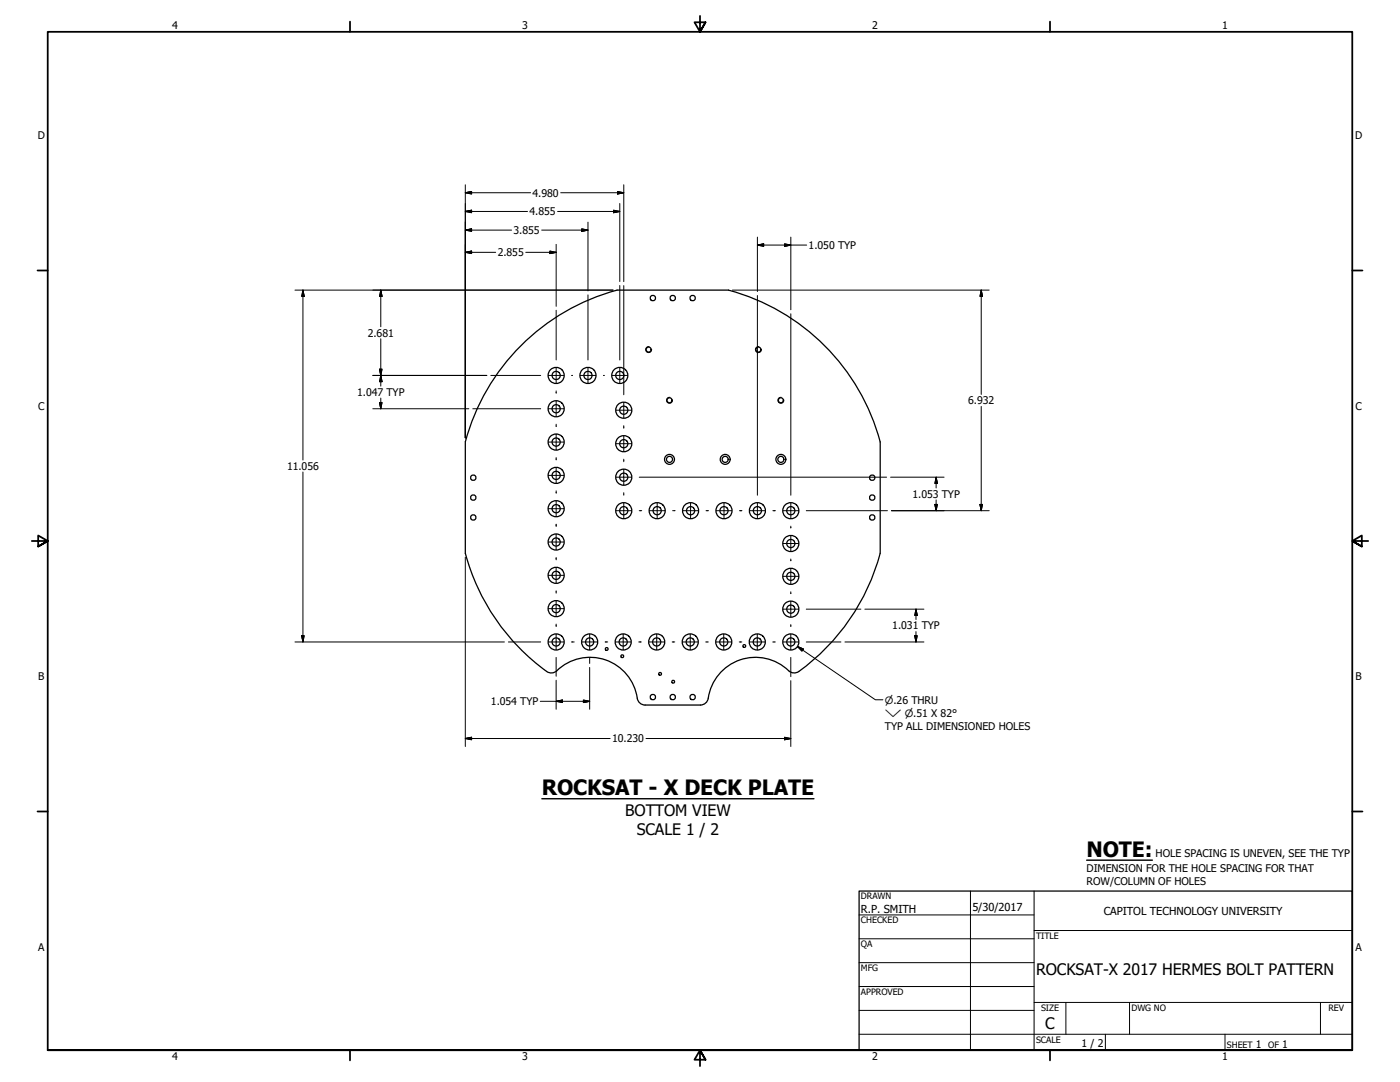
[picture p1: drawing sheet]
<svg xmlns="http://www.w3.org/2000/svg" width="559mm" height="432mm" viewBox="0 0 559 432" stroke-linecap="round" stroke-linejoin="round" font-family="sans-serif">
<!-- layer: Visible (ANSI) -->
<g fill="none" stroke="#000" stroke-width=".51">
<path d="M314.8 267.7a19.1 19.1 0 0 0-19.8-4.2 19.1 19.1 0 0 0-12.5 15.8l-1.1 1.5-1.9 .6h-22a3.6 3.6 0 0 1-3.4-4.2 19.1 19.1 0 0 0-32.3-9.1l-1.8 .5-1.8-.6M314.8 267.7l1.1 .7 1.2 .2a5.6 5.6 0 0 0 3.7-2.1 85.7 85.7 0 0 0 30.5-45.7v-44.4a85.7 85.7 0 0 0-60.6-60.6h-44.4a85.7 85.7 0 0 0-60.6 60.5v44.5a85.7 85.7 0 0 0 32.5 47.2"/>
<circle cx="260.6" cy="118.9" r="1.08"/>
<circle cx="268.5" cy="118.9" r="1.08"/>
<circle cx="276.5" cy="118.9" r="1.08"/>
<circle cx="258.9" cy="139.5" r=".99"/>
<circle cx="302.7" cy="139.5" r=".99"/>
<circle cx="222" cy="149.8" r="3.2"/>
<circle cx="222" cy="149.8" r="1.63"/>
<circle cx="234.7" cy="149.8" r="3.2"/>
<circle cx="234.7" cy="149.8" r="1.63"/>
<circle cx="247.4" cy="149.8" r="3.2"/>
<circle cx="247.4" cy="149.8" r="1.63"/>
<circle cx="267.2" cy="159.7" r=".99"/>
<circle cx="311.7" cy="159.7" r=".99"/>
<circle cx="222" cy="163.1" r="3.2"/>
<circle cx="222" cy="176.4" r="3.2"/>
<circle cx="222" cy="176.4" r="1.63"/>
<circle cx="222" cy="163.1" r="1.63"/>
<circle cx="249" cy="163.7" r="3.2"/>
<circle cx="249" cy="177.1" r="3.2"/>
<circle cx="249" cy="163.7" r="1.63"/>
<circle cx="249" cy="177.1" r="1.63"/>
<circle cx="188.9" cy="190.6" r="1.08"/>
<circle cx="188.9" cy="198.6" r="1.08"/>
<circle cx="222" cy="189.7" r="3.2"/>
<circle cx="222" cy="189.7" r="1.63"/>
<circle cx="249" cy="190.4" r="3.2"/>
<circle cx="249" cy="190.4" r="1.63"/>
<circle cx="267.2" cy="183.3" r="1.98"/>
<circle cx="267.2" cy="183.3" r="1.21"/>
<circle cx="289.5" cy="183.3" r="1.98"/>
<circle cx="289.5" cy="183.3" r="1.21"/>
<circle cx="311.7" cy="183.3" r="1.98"/>
<circle cx="311.7" cy="183.3" r="1.21"/>
<circle cx="348.1" cy="190.6" r="1.08"/>
<circle cx="348.1" cy="198.6" r="1.08"/>
<circle cx="188.9" cy="206.5" r="1.08"/>
<circle cx="222" cy="216.3" r="3.2"/>
<circle cx="222" cy="203" r="3.2"/>
<circle cx="222" cy="216.3" r="1.63"/>
<circle cx="222" cy="203" r="1.63"/>
<circle cx="249" cy="203.8" r="3.2"/>
<circle cx="249" cy="203.8" r="1.63"/>
<circle cx="262.3" cy="203.8" r="3.2"/>
<circle cx="262.3" cy="203.8" r="1.63"/>
<circle cx="275.6" cy="203.8" r="3.2"/>
<circle cx="275.6" cy="203.8" r="1.63"/>
<circle cx="289" cy="203.8" r="3.2"/>
<circle cx="289" cy="203.8" r="1.63"/>
<circle cx="302.3" cy="203.8" r="3.2"/>
<circle cx="302.3" cy="203.8" r="1.63"/>
<circle cx="315.6" cy="203.8" r="3.2"/>
<circle cx="315.6" cy="216.9" r="3.2"/>
<circle cx="315.6" cy="203.8" r="1.63"/>
<circle cx="315.6" cy="216.9" r="1.63"/>
<circle cx="348.1" cy="206.5" r="1.08"/>
<circle cx="222" cy="229.6" r="3.2"/>
<circle cx="222" cy="229.6" r="1.63"/>
<circle cx="315.6" cy="230" r="3.2"/>
<circle cx="315.6" cy="230" r="1.63"/>
<circle cx="222" cy="256.2" r="3.2"/>
<circle cx="222" cy="242.9" r="3.2"/>
<circle cx="222" cy="242.9" r="1.63"/>
<circle cx="222" cy="256.2" r="1.63"/>
<circle cx="235.4" cy="256.2" r="3.2"/>
<circle cx="235.4" cy="256.2" r="1.63"/>
<circle cx="242.2" cy="259" r=".56"/>
<circle cx="248.7" cy="256.2" r="3.2"/>
<circle cx="248.7" cy="256.2" r="1.63"/>
<circle cx="262.1" cy="256.2" r="3.2"/>
<circle cx="262.1" cy="256.2" r="1.63"/>
<circle cx="275.5" cy="256.2" r="3.2"/>
<circle cx="275.5" cy="256.2" r="1.63"/>
<circle cx="288.9" cy="256.2" r="3.2"/>
<circle cx="288.9" cy="256.2" r="1.63"/>
<circle cx="297.1" cy="257.8" r=".56"/>
<circle cx="302.3" cy="256.2" r="3.2"/>
<circle cx="302.3" cy="256.2" r="1.63"/>
<circle cx="315.6" cy="256.2" r="3.2"/>
<circle cx="315.6" cy="243.1" r="3.2"/>
<circle cx="315.6" cy="256.2" r="1.63"/>
<circle cx="315.6" cy="243.1" r="1.63"/>
<circle cx="248.4" cy="261.9" r=".56"/>
<circle cx="260.6" cy="278.2" r="1.08"/>
<circle cx="263.5" cy="268.9" r=".56"/>
<circle cx="268.5" cy="278.2" r="1.08"/>
<circle cx="268.7" cy="272.1" r=".56"/>
<circle cx="276.5" cy="278.2" r="1.08"/>
</g>
<!-- layer: Hidden Narrow (ANSI) -->
<path d="M259.1 138.3a1.19 1.19 0 0 0-1.4 1.2 1.19 1.19 0 0 0 1.2 1.2 1.19 1.19 0 0 0 1.2-1.4M302.9 138.3a1.19 1.19 0 0 0-1.4 1.2 1.19 1.19 0 0 0 1.3 1.2 1.19 1.19 0 0 0 1.1-1.4M267.4 158.6a1.2 1.2 0 0 0-1.4 1.1 1.2 1.2 0 0 0 1.3 1.2 1.2 1.2 0 0 0 1.1-1.3M311.9 158.6a1.2 1.2 0 0 0-1.4 1.1 1.2 1.2 0 0 0 1.2 1.2 1.2 1.2 0 0 0 1.1-1.3" fill="none" stroke="#000" stroke-width=".4"/>
<!-- layer: Symbol (ANSI) -->
<path d="M216.3 318.8h108.6M433.7 343.3h26.3" fill="none" stroke="#000" stroke-width=".55"/>
<!-- layer: Border (ANSI) -->
<g fill="none" stroke="#000" stroke-width=".71">
<path d="M139.7 8.6v4.1M279.4 6.3v6.4l-2.2-3.8h4.4l-2.2 3.8 2.2-3.8M419.1 8.6v4.1M15 107.9h4M539.8 107.9h4M12.7 215.9h6.3l-3.8-2.2v4.4l3.8-2.2-3.8 2.2M546.1 215.9h-6.3l3.8-2.2v4.4l-3.8-2.2 3.8 2.2M15 323.8h4M539.8 323.8h4M19 419.1v-406.4h520.8v406.4h-520.8h520.8M139.7 419.1v4.1M419.1 419.1v4.1"/>
<path d="M281.6 422.9l-2.2-3.8 2.2 3.8h-4.4l2.2-3.8v6.3"/>
</g>
<!-- layer: Title (ANSI) -->
<g fill="none" stroke="#000" stroke-width=".4">
<path d="M387.3 355.6v63.5M412.7 355.6v63.5M342.9 365.1h69.8M342.9 374.6h69.8M412.7 371.3h127.1M342.9 384.2h69.8M342.9 393.7h69.8M342.9 412.7h196.9M342.9 403.2h69.8M412.7 400h127.1M425.4 400v12.7M441.2 412.7v6.4"/>
<path d="M450.8 400v12.7M488.9 412.7v6.4M527 400v12.7"/>
</g>
<path d="M342.9 355.6h196.9v63.5h-196.9z" fill="none" stroke="#000" stroke-width=".51"/>
<!-- layer: Center Mark (ANSI) -->
<g fill="none" stroke="#000" stroke-width=".4">
<path d="M234.7 117.7v26M247.4 113.9v29.8M249 114v43.5M302.3 117.9v79.7M222 123.8v19.9M315.6 125.2v72.4M195.9 149.8h19.9M218.8 149.8h6.4M222 146.7v6.3M222 156v1M222 160v6.3M228.2 149.8h.3"/>
<path d="M231.5 149.8h6.4M234.7 146.7v6.3M240.9 149.8h.3M244.2 149.8h6.4M247.4 146.7v6.3M188.7 163.1h27.1M218.8 163.1h6.4M218.8 176.4h6.4M222 169.3v.9M222 173.2v6.4M245.8 177.1h6.3M245.8 163.7h6.3"/>
<path d="M249 160.5v6.4M249 169.9v1M249 173.9v6.3M218.8 189.7h6.4M222 182.6v.9M222 186.5v6.4M222 195.9v.9M222 199.8v6.4M249 187.3v3.1h-3.2M249 183.2v1.1M249 196.6v1M252.1 190.4h-3.1v3.2"/>
<path d="M255.1 190.4h98.8M218.8 216.3h6.4M218.8 203h6.4M222 213.1v6.4M222 209.2v.9M249 200.6v3.2h-3.2M252.1 203.8h-3.1v3.2M255.1 203.8h1M259.1 203.8h6.4M262.3 200.6v6.4M268.5 203.8h1M272.5 203.8h6.3"/>
<path d="M275.6 200.6v6.4M281.8 203.8h1M285.8 203.8h6.4M289 200.6v6.4M295.1 203.8h1M299.1 203.8h6.4M302.3 200.6v6.4M308.5 203.8h1M312.5 216.9h6.3M312.5 203.8h6.3M315.6 213.7v6.4M315.6 200.6v6.4"/>
<path d="M315.6 210v.7M321.8 203.8h32.4M218.8 229.6h6.4M222 222.5v.9M222 226.4v6.4M222 235.8v.9M222 239.7v6.4M312.5 230h6.3M315.6 239.9v3.2h-3.1M315.6 223.1v.7M315.6 226.8v6.4M315.6 236.2v.7"/>
<path d="M202.9 256.2h12.9M218.8 242.9h6.4M218.8 256.2h6.4M222 249.1v.9M222 253v6.4M228.2 256.2h1M232.2 256.2h6.3M235.4 253v6.4M241.5 256.2h1.1M245.6 256.2h6.3M248.7 253v6.4M254.9 256.2h1.1"/>
<path d="M258.9 256.2h6.4M262.1 253v6.4M268.3 256.2h1M272.3 256.2h6.4M275.5 253v6.4M281.7 256.2h1M285.7 256.2h6.4M288.9 253v6.4M295.1 256.2h1M299.1 256.2h6.3M302.3 253v6.4M308.4 256.2h1.1"/>
<path d="M312.5 256.2h6.3M315.6 249.3v.7M315.6 253v6.4M318.8 243.1h-3.2v3.2M321.8 256.2h13.9M321.8 243.1h21.8M222 262.4v7.5M235.4 262.4v2.4M315.6 262.4v7.6"/>
</g>
<!-- layer: Dimension (ANSI) -->
<g fill="none" stroke="#000" stroke-width=".4">
<path d="M185.7 76.9l2.5-.5v1zM185.7 73.7v101.1M185.7 76.9h26.1M223.8 76.9h25.2M246.5 76.4l2.5 .5-2.5 .5zM249 73.7v38.7M185.7 91.8l2.5-.5v1zM185.7 84.4l2.5-.5v1zM185.7 91.8h18.5M185.7 84.4h24.9M216.2 91.8h18.5M222 97.5v24.7"/>
<path d="M222.6 84.4h24.8M232.2 91.3l2.5 .5-2.5 .5zM234.7 88.7v27.4M244.9 83.9l2.5 .5-2.5 .5zM247.4 81.2v31.1M302.3 97.8l2.5-.5v1zM302.3 97.8h19.7M302.3 94.6v21.8M313.1 97.3l2.5 .5-2.5 .5zM315.6 94.6v29M117.7 115.8h127M120.9 115.8l.5 2.5h-1z"/>
<path d="M120.9 115.8v67.8M152 115.8l.5 2.5h-1zM152 115.8v14.6M185.7 100.7l2.5-.5v1zM185.7 100.7h12.2M209.9 100.7h12.1M219.5 100.2l2.5 .5-2.5 .5zM292.3 115.8h102.5M391.6 115.8l.5 2.5h-1zM391.6 115.8v41.6M152 135.2v18.9M148.8 149.8h45.5"/>
<path d="M151.5 147.3h1l-.5 2.5zM152 149.8l.5 2.5h-1zM152 158.9v4.2M148.8 163.1h38.3M151.5 160.6h1l-.5 2.5zM391.6 162.2v41.6M120.9 188.4v67.8M355.5 190.4h21.3M373.6 190.4l.5 2.5h-1zM373.6 190.4v4.3M373.6 199.5v4.3M355.8 203.8h39"/>
<path d="M373.1 201.3h1l-.5 2.5zM391.1 201.3h1l-.5 2.5zM185.7 222.4v75.5M117.7 256.2h83.6M120.4 253.7h1l-.5 2.5zM337.2 256.2h31.6M345.2 243.1h23.6M365.1 253.7h1l-.5 2.5zM365.6 243.1l.5 2.5h-1zM365.6 243.1v4.2M365.6 252v4.2M215.7 279.9h19.7"/>
<path d="M222 279.9l2.5-.5v1zM222 271.5v11.6M232.9 279.4l2.5 .5-2.5 .5zM235.4 266.4v16.7M315.6 271.6v26.3M185.7 294.7l2.5-.5v1zM185.7 294.7h57.8M257.8 294.7h57.8M313.1 294.2l2.5 .5-2.5 .5z"/>
</g>
<g fill="#000" stroke="#000" stroke-width=".4">
<path d="M185.7 76.9l2.5-.5zM185.7 76.9l2.5-.5v1zM246.5 77.4l2.5-.5zM246.5 76.4l2.5 .5-2.5 .5zM185.7 91.8l2.5-.5zM185.7 91.8l2.5-.5v1zM185.7 84.4l2.5-.5zM185.7 84.4l2.5-.5v1zM232.2 92.3l2.5-.5zM232.2 91.3l2.5 .5-2.5 .5zM244.9 84.9l2.5-.5zM244.9 83.9l2.5 .5-2.5 .5z"/>
<path d="M302.3 97.8l2.5-.5zM302.3 97.8l2.5-.5v1zM313.1 98.3l2.5-.5zM313.1 97.3l2.5 .5-2.5 .5zM120.9 115.8l.5 2.5zM120.9 115.8l.5 2.5h-1zM152 115.8l.5 2.5zM152 115.8l.5 2.5h-1zM185.7 100.7l2.5-.5zM185.7 100.7l2.5-.5v1zM219.5 101.2l2.5-.5zM219.5 100.2l2.5 .5-2.5 .5z"/>
<path d="M391.6 115.8l.5 2.5zM391.6 115.8l.5 2.5h-1zM151.5 147.3l.5 2.5zM151.5 147.3h1l-.5 2.5zM152 149.8l.5 2.5zM152 149.8l.5 2.5h-1zM151.5 160.6l.5 2.5zM151.5 160.6h1l-.5 2.5zM373.6 190.4l.5 2.5zM373.6 190.4l.5 2.5h-1zM373.1 201.3l.5 2.5zM373.1 201.3h1l-.5 2.5z"/>
<path d="M391.1 201.3l.5 2.5zM391.1 201.3h1l-.5 2.5zM120.4 253.7l.5 2.5zM120.4 253.7h1l-.5 2.5zM365.1 253.7l.5 2.5zM365.1 253.7h1l-.5 2.5zM365.6 243.1l.5 2.5zM365.6 243.1l.5 2.5h-1zM222 279.9l2.5-.5zM222 279.9l2.5-.5v1zM185.7 294.7l2.5-.5zM185.7 294.7l2.5-.5v1z"/>
<path d="M232.9 280.4l2.5-.5zM232.9 279.4l2.5 .5-2.5 .5zM313.1 295.2l2.5-.5zM313.1 294.2l2.5 .5-2.5 .5z"/>
</g>
<!-- layer: Symbol (ANSI) -->
<path d="M318.3 258l2.3 1-.5 .8zM318.3 258l31.1 21.3h3" fill="none" stroke="#000" stroke-width=".4"/>
<path d="M318.3 258l2.3 1zM318.3 258l2.3 1-.5 .8z" fill="#000" stroke="#000" stroke-width=".4"/>
<g font-size="8.4">
<text x="216.3" y="317.4">ROCKSAT - X DECK PLATE</text>
<text x="433.7" y="341.9">NOTE:</text>
</g>
<g font-size="6.3">
<text x="249.6" y="325.5">BOTTOM VIEW</text>
<text x="254.2" y="333">SCALE 1 / 2</text>
<text x="413.5" y="389.1">ROCKSAT-X 2017 HERMES BOLT PATTERN</text>
<text x="417.2" y="410.6">C</text>
</g>
<g font-size="4.4">
<text x="343.7" y="364.3">R.P. SMITH</text>
<text x="388.1" y="363.7">5/30/2017</text>
<text x="440.5" y="365.1">CAPITOL TECHNOLOGY UNIVERSITY</text>
</g>
<g font-size="4.2">
<text x="68.7" y="11.7">4</text>
<text x="208.4" y="11.7">3</text>
<text x="348.1" y="11.7">2</text>
<text x="487.8" y="11.7">1</text>
<text x="15.1" y="55.5">D</text>
<text x="540.9" y="55.5">D</text>
<text x="212.6" y="78.4">4.980</text>
<text x="211.3" y="85.9">4.855</text>
<text x="205" y="93.4">3.855</text>
<text x="322.8" y="99.3">1.050 TYP</text>
<text x="198.6" y="102.2">2.855</text>
<text x="146.8" y="134.3">2.681</text>
<text x="142.5" y="158">1.047 TYP</text>
<text x="386.4" y="161.3">6.932</text>
<text x="15.3" y="163.4">C</text>
<text x="541" y="163.4">C</text>
<text x="114.6" y="187.5">11.056</text>
<text x="364.2" y="198.6">1.053 TYP</text>
<text x="356.2" y="251.2">1.031 TYP</text>
<text x="15.3" y="271.4">B</text>
<text x="541.1" y="271.4">B</text>
<text x="196" y="281.4">1.054 TYP</text>
<text x="353.2" y="291.5">TYP ALL DIMENSIONED HOLES</text>
<text x="244.3" y="296.2">10.230</text>
<text x="461.3" y="341.9">HOLE SPACING IS UNEVEN, SEE THE TYP</text>
<text x="433.7" y="348.1">DIMENSION FOR THE HOLE SPACING FOR THAT</text>
<text x="433.7" y="353.1">ROW/COLUMN OF HOLES</text>
<text x="15.2" y="379.3">A</text>
<text x="541" y="379.3">A</text>
<text x="431.6" y="417.7">1 / 2</text>
<text x="501.3" y="418.3">1</text>
<text x="511.8" y="418.3">1</text>
<text x="68.7" y="423.2">4</text>
<text x="208.4" y="423.2">3</text>
<text x="348.1" y="423.2">2</text>
<text x="487.8" y="423.2">1</text>
</g>
<g font-size="4">
<text x="353.2" y="280.8">⌀.26 THRU</text>
<text x="353.2" y="286.1">⌵ ⌀.51 X 82°</text>
</g>
<g font-size="3.5">
<text x="343.7" y="358.9">DRAWN</text>
<text x="343.7" y="368.5">CHECKED</text>
<text x="413.5" y="374.6">TITLE</text>
<text x="343.7" y="378">QA</text>
<text x="343.7" y="387.5">MFG</text>
<text x="343.7" y="397.1">APPROVED</text>
<text x="415.5" y="403.4">SIZE</text>
<text x="451.6" y="403.4">DWG NO</text>
<text x="530.3" y="403.4">REV</text>
<text x="413.5" y="416.1">SCALE</text>
<text x="489.7" y="418.3">SHEET</text>
<text x="506.2" y="418.3">OF</text>
</g>
</svg>
